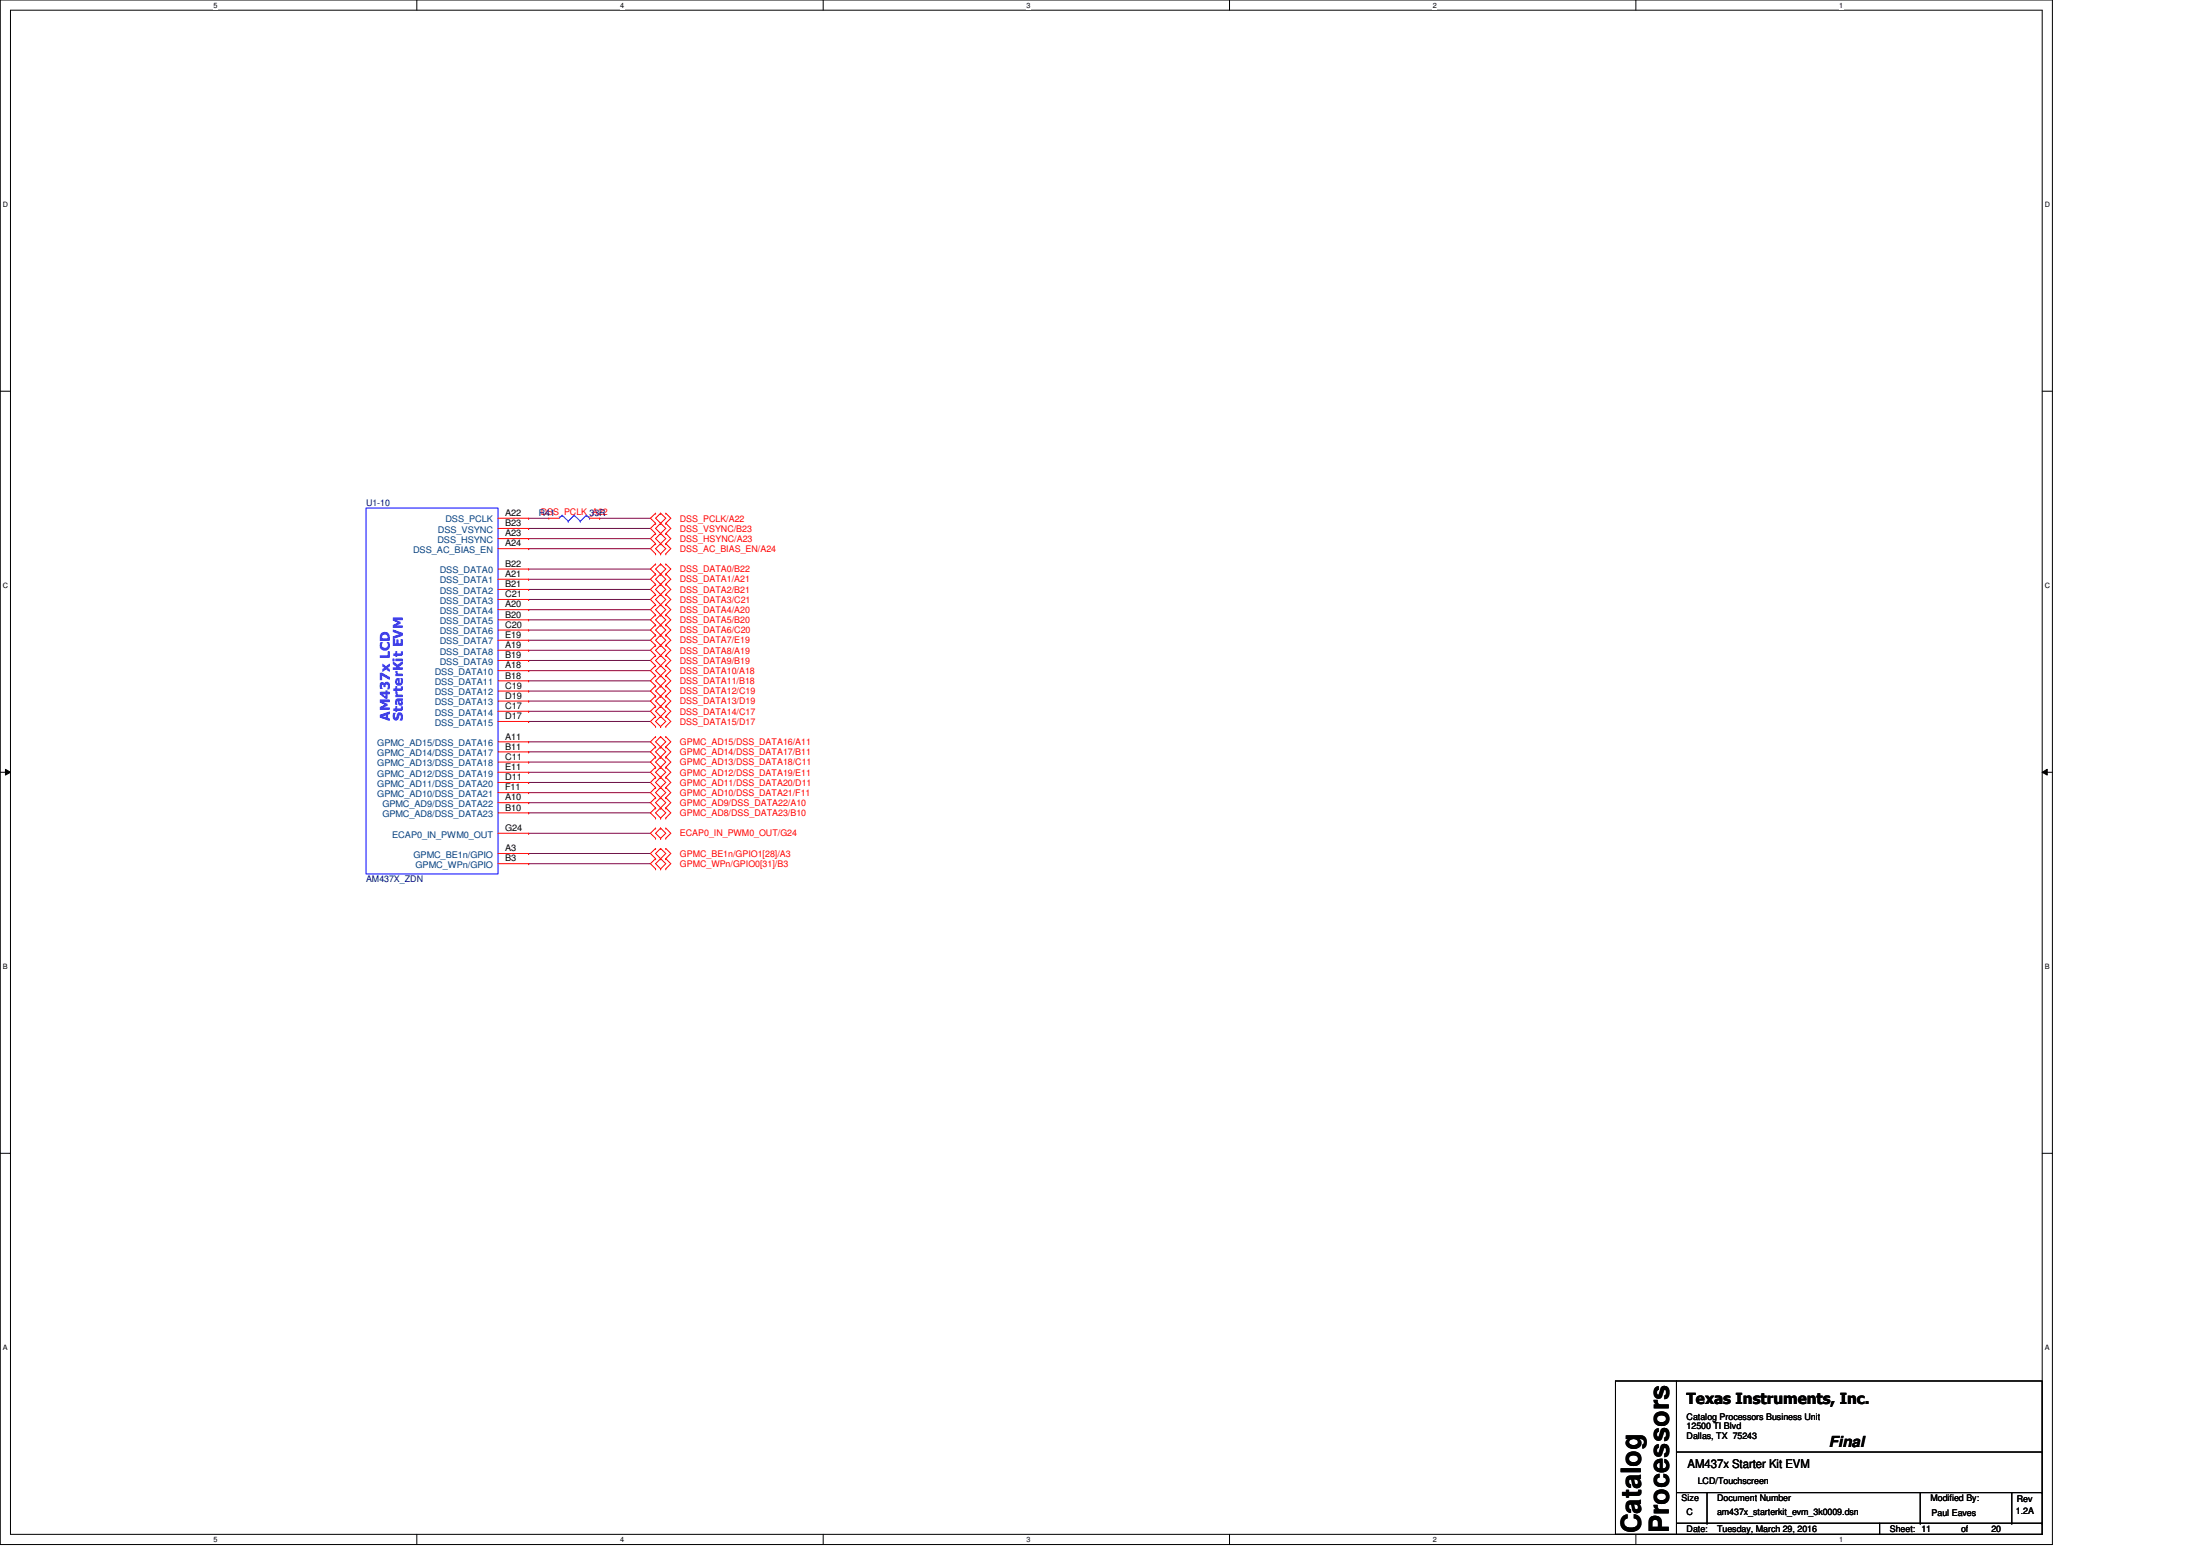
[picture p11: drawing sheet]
<svg xmlns="http://www.w3.org/2000/svg" width="297mm" height="210mm" viewBox="0 0 297 210" stroke-linecap="round" stroke-linejoin="round" font-family="sans-serif">
<path d="M0 0h277.1v208.5h-277.1zM1.4 1.4h274.3v205.7h-274.3z" fill="none" stroke="#000" stroke-width=".14"/>
<g fill="#fff">
<path d="M28.8 .1h.6v1.1h-.6z"/>
<path d="M28.8 207.3h.6v1.1h-.6z"/>
</g>
<path d="M56.3 0v1.4M56.3 207.1v1.4" fill="none" stroke="#000" stroke-width=".14"/>
<g fill="#fff">
<path d="M83.7 .1h.6v1.1h-.6z"/>
<path d="M83.7 207.3h.6v1.1h-.6z"/>
</g>
<path d="M111.1 0v1.4M111.1 207.1v1.4" fill="none" stroke="#000" stroke-width=".14"/>
<g fill="#fff">
<path d="M138.6 .1h.5v1.1h-.5z"/>
<path d="M138.6 207.3h.5v1.1h-.5z"/>
</g>
<path d="M166 0v1.4M166 207.1v1.4" fill="none" stroke="#000" stroke-width=".14"/>
<g fill="#fff">
<path d="M193.4 .1h.6v1.1h-.6z"/>
<path d="M193.4 207.3h.6v1.1h-.6z"/>
</g>
<path d="M220.9 0v1.4M220.9 207.1v1.4" fill="none" stroke="#000" stroke-width=".14"/>
<g fill="#fff">
<path d="M248.3 .1h.6v1.1h-.6z"/>
<path d="M248.3 207.3h.6v1.1h-.6z"/>
<path d="M.4 27.1h.7v1.1h-.7z"/>
<path d="M276.1 27.1h.7v1.1h-.7z"/>
<path d="M.4 78.5h.7v1.1h-.7z"/>
<path d="M276.1 78.5h.7v1.1h-.7z"/>
</g>
<path d="M0 52.8h1.4M275.7 52.8h1.4" fill="none" stroke="#000" stroke-width=".14"/>
<g fill="#fff">
<path d="M.4 130h.7v1.1h-.7z"/>
<path d="M276.1 130h.6v1.1h-.6z"/>
</g>
<path d="M0 104.2h1.4M.7 103.8l.7 .4-.7 .4zM275.7 104.2l.7-.4v.8zM275.7 104.2h1.4" fill="none" stroke="#000" stroke-width=".14"/>
<path d="M.7 103.8l.7 .4-.7 .4zM275.7 104.2l.7-.4v.8z" fill="#000"/>
<g fill="#fff">
<path d="M.4 181.4h.7v1.1h-.7z"/>
<path d="M276.1 181.4h.6v1.1h-.6z"/>
</g>
<g fill="none" stroke="#000" stroke-width=".14">
<path d="M0 155.7h1.4M275.7 155.7h1.4M218.1 186.4h57.6v20.7h-57.6zM226.4 186.4v20.6M226.4 196h49.3M275.7 196h.1M226.4 207h.1M226.4 201.5h49.3M226.4 205.6h49.3M230.5 205.6h.1M230.5 201.5v4.1M253.8 207h.1"/>
<path d="M253.8 205.6v1.4M259.3 205.6h.1M259.3 201.5v4.1M271.6 205.6h.1M271.6 201.5v4.1M275.7 201.5h.1M275.7 205.6h.1"/>
</g>
<g fill="none" stroke="#800040" stroke-width=".14">
<path d="M71.4 70h.1M71.4 71.3h.1M71.4 72.7h.1M71.4 74.1h.1M71.4 76.8h.1M71.4 78.2h.1M71.4 79.6h.1M71.4 70h2.7M71.4 71.3h16.4M71.4 72.7h16.4M71.4 74.1h16.4M71.4 76.8h16.4"/>
<path d="M71.4 78.2h16.4M71.4 79.6h16.4M81 70h.1M81 70h6.8M71.4 80.9h.1M71.4 82.3h.1M71.4 83.7h.1M71.4 85h.1M71.4 86.4h.1M71.4 87.8h.1M71.4 89.2h.1M71.4 90.5h.1"/>
<path d="M71.4 91.9h.1M71.4 93.3h.1M71.4 94.6h.1M71.4 96h.1M71.4 97.4h.1M71.4 80.9h16.4M71.4 82.3h16.4M71.4 83.7h16.4M71.4 85h16.4M71.4 86.4h16.4M71.4 87.8h16.4M71.4 89.2h16.4"/>
<path d="M71.4 90.5h16.4M71.4 91.9h16.4M71.4 93.3h16.4M71.4 94.6h16.4M71.4 96h16.4M71.4 97.4h16.4M71.4 100.1h.1M71.4 101.5h.1M71.4 102.9h.1M71.4 104.2h.1M71.4 105.6h.1M71.4 107h.1"/>
<path d="M71.4 108.4h.1M71.4 109.7h.1M71.4 112.5h.1M71.4 115.2h.1M71.4 116.6h.1M71.4 100.1h16.4M71.4 101.5h16.4M71.4 102.9h16.4M71.4 104.2h16.4M71.4 105.6h16.4M71.4 107h16.4M71.4 108.4h16.4"/>
<path d="M71.4 109.7h16.4M71.4 112.5h16.4M71.4 115.2h16.4M71.4 116.6h16.4"/>
</g>
<g fill="none" stroke="#f00" stroke-width=".14">
<path d="M67.2 70h4.2M67.2 71.3h4.2M67.2 72.7h4.2M67.2 74.1h4.2M67.2 76.8h4.2M67.2 78.2h4.2M67.2 79.6h4.2M71.4 70h.1M71.4 71.3h.1M71.4 72.7h.1M71.4 74.1h.1M71.4 76.8h.1"/>
<path d="M71.4 78.2h.1M71.4 79.6h.1M74.1 70h.1M74.1 70h1.4M79.6 70h1.4M81 70h.1M88.5 69.3h.1M88.5 70.6h.1M88.5 72h.1M88.5 73.4h.1M88.5 74.8h.1M88.5 76.1h.1"/>
<path d="M88.5 77.5h.1M88.5 78.9h.1M88.5 69.3l-.7 .7 .7 .6M88.5 72l-.7 .7 .7 .7M88.5 70.6l-.7 .7 .7 .7M88.5 73.4l-.7 .7 .7 .7M88.5 76.1l-.7 .7 .7 .7M88.5 78.9l-.7 .7 .7 .6M88.5 77.5l-.7 .7 .7 .7M89.2 70.6h.1M89.2 69.3h.1M89.2 72h.1"/>
<path d="M89.2 73.4h.1M89.2 74.8h.1M89.2 77.5h.1M89.2 76.1h.1M89.2 78.9h.1M89.2 69.3l-.7 .7 1.4 1.3-.7 .7M89.2 69.3l.7 .7-.7 .6M89.2 70.6l-.7 .7 1.4 1.4-.7 .7M89.2 72l-.7 .7 .7 .7M89.2 73.4l-.7 .7 .7 .7M89.2 73.4l.7 .7-.7 .7M89.2 76.1l-.7 .7 1.4 1.4-.7 .7"/>
<path d="M89.2 76.1l.7 .7-.7 .7M89.2 77.5l-.7 .7 1.4 1.4-.7 .6M89.2 78.9l-.7 .7 .7 .6M89.9 69.3h.1M89.9 70.6h.1M89.9 72h.1M89.9 73.4h.1M89.9 74.8h.1M89.9 76.1h.1M89.9 77.5h.1M89.9 78.9h.1M89.9 69.3l.7 .7-.7 .6"/>
<path d="M89.9 70.6l.7 .7-.7 .7M89.9 72l.7 .7-.7 .7M89.9 76.1l.7 .7-.7 .7M89.9 73.4l.7 .7-.7 .7M89.9 77.5l.7 .7-.7 .7M89.9 78.9l.7 .7-.7 .6M67.2 80.9h4.2M67.2 82.3h4.2M67.2 83.7h4.2M67.2 85h4.2M67.2 86.4h4.2M67.2 87.8h4.2"/>
<path d="M67.2 89.2h4.2M67.2 90.5h4.2M67.2 91.9h4.2M67.2 93.3h4.2M67.2 94.6h4.2M67.2 96h4.2M67.2 97.4h4.2M71.4 80.9h.1M71.4 82.3h.1M71.4 83.7h.1M71.4 85h.1M71.4 86.4h.1"/>
<path d="M71.4 87.8h.1M71.4 89.2h.1M71.4 90.5h.1M71.4 91.9h.1M71.4 93.3h.1M71.4 94.6h.1M71.4 96h.1M71.4 97.4h.1M88.5 80.2h.1M88.5 81.6h.1M88.5 83h.1M88.5 84.3h.1"/>
<path d="M88.5 85.7h.1M88.5 87.1h.1M88.5 88.5h.1M88.5 89.9h.1M88.5 91.2h.1M88.5 92.6h.1M88.5 94h.1M88.5 95.3h.1M88.5 96.7h.1M88.5 98.1h.1M88.5 99.4h.1M88.5 80.2l-.7 .7 .7 .7"/>
<path d="M88.5 81.6l-.7 .7 .7 .7M88.5 83l-.7 .7 .7 .6M88.5 85.7l-.7 .7 .7 .7M88.5 84.3l-.7 .7 .7 .7M88.5 87.1l-.7 .7 .7 .7M88.5 88.5l-.7 .7 .7 .7M88.5 89.9l-.7 .6 .7 .7M88.5 92.6l-.7 .7 .7 .7M88.5 91.2l-.7 .7 .7 .7M88.5 94l-.7 .6 .7 .7M88.5 95.3l-.7 .7 .7 .7M88.5 96.7l-.7 .7 .7 .7"/>
<path d="M88.5 99.4l-.7 .7 .7 .7M89.2 80.2h.1M89.2 81.6h.1M89.2 83h.1M89.2 84.3h.1M89.2 85.7h.1M89.2 87.1h.1M89.2 88.5h.1M89.2 89.9h.1M89.2 91.2h.1M89.2 92.6h.1M89.2 94h.1"/>
<path d="M89.2 95.3h.1M89.2 96.7h.1M89.2 98.1h.1M89.2 99.4h.1M89.2 80.2l-.7 .7 .7 .7M89.2 80.2l.7 .7-1.4 1.4 .7 .7M89.2 81.6l.7 .7-1.4 1.4 1.4 1.3-.7 .7M89.2 83l.7 .7-.7 .6M89.2 84.3l-.7 .7 1.4 1.4-.7 .7M89.2 85.7l-.7 .7 .7 .7M89.2 87.1l-.7 .7 .7 .7M89.2 87.1l.7 .7-1.4 1.4 .7 .7"/>
<path d="M89.2 88.5l.7 .7-1.4 1.3 1.4 1.4-.7 .7M89.2 89.9l.7 .6-.7 .7M89.2 91.2l-.7 .7 1.4 1.4-.7 .7M89.2 92.6l-.7 .7 .7 .7M89.2 94l-.7 .6 .7 .7M89.2 94l.7 .6-1.4 1.4 .7 .7M89.2 95.3l.7 .7-1.4 1.4 .7 .7M89.2 96.7l.7 .7-.7 .7M89.2 99.4l-.7 .7 .7 .7M89.2 99.4l.7 .7-.7 .7M89.9 80.2h.1M89.9 81.6h.1"/>
<path d="M89.9 83h.1M89.9 84.3h.1M89.9 85.7h.1M89.9 87.1h.1M89.9 88.5h.1M89.9 89.9h.1M89.9 91.2h.1M89.9 92.6h.1M89.9 94h.1M89.9 95.3h.1M89.9 96.7h.1M89.9 98.1h.1"/>
<path d="M89.9 99.4h.1M89.9 80.2l.7 .7-.7 .7M89.9 81.6l.7 .7-.7 .7M89.9 83l.7 .7-.7 .6M89.9 84.3l.7 .7-.7 .7M89.9 85.7l.7 .7-.7 .7M89.9 89.9l.7 .6-.7 .7M89.9 87.1l.7 .7-.7 .7M89.9 88.5l.7 .7-.7 .7M89.9 91.2l.7 .7-.7 .7M89.9 92.6l.7 .7-.7 .7M89.9 96.7l.7 .7-.7 .7"/>
<path d="M89.9 94l.7 .6-.7 .7M89.9 95.3l.7 .7-.7 .7M89.9 99.4l.7 .7-.7 .7M67.2 100.1h4.2M67.2 101.5h4.2M67.2 102.9h4.2M67.2 104.2h4.2M67.2 105.6h4.2M67.2 107h4.2M67.2 108.4h4.2M67.2 109.7h4.2M67.2 112.5h4.2"/>
<path d="M67.2 115.2h4.2M67.2 116.6h4.2M71.4 100.1h.1M71.4 101.5h.1M71.4 102.9h.1M71.4 104.2h.1M71.4 105.6h.1M71.4 107h.1M71.4 108.4h.1M71.4 109.7h.1M71.4 112.5h.1M71.4 115.2h.1"/>
<path d="M71.4 116.6h.1M88.5 100.8h.1M88.5 102.2h.1M88.5 103.6h.1M88.5 104.9h.1M88.5 106.3h.1M88.5 107.7h.1M88.5 109.1h.1M88.5 110.4h.1M88.5 111.8h.1M88.5 113.2h.1M88.5 114.5h.1"/>
<path d="M88.5 115.9h.1M88.5 117.3h.1M88.5 100.8l-.7 .7 .7 .7M88.5 102.2l-.7 .7 .7 .7M88.5 103.6l-.7 .6 .7 .7M88.5 106.3l-.7 .7 .7 .7M88.5 104.9l-.7 .7 .7 .7M88.5 107.7l-.7 .7 .7 .7M88.5 109.1l-.7 .6 .7 .7M88.5 111.8l-.7 .7 .7 .7M88.5 114.5l-.7 .7 .7 .7M88.5 115.9l-.7 .7 .7 .7"/>
<path d="M89.2 100.8h.1M89.2 102.2h.1M89.2 103.6h.1M89.2 104.9h.1M89.2 106.3h.1M89.2 107.7h.1M89.2 109.1h.1M89.2 110.4h.1M89.2 113.2h.1M89.2 111.8h.1M89.2 115.9h.1M89.2 114.5h.1"/>
<path d="M89.2 117.3h.1M89.2 100.8l-.7 .7 .7 .7M89.2 100.8l.7 .7-1.4 1.4 .7 .7M89.2 102.2l.7 .7-1.4 1.3 1.4 1.4-.7 .7M89.2 103.6l.7 .6-.7 .7M89.2 104.9l-.7 .7 1.4 1.4-.7 .7M89.2 106.3l-.7 .7 .7 .7M89.2 107.7l-.7 .7 .7 .7M89.2 107.7l.7 .7-1.4 1.3 .7 .7M89.2 109.1l.7 .6-.7 .7M89.2 111.8l-.7 .7 .7 .7M89.2 111.8l.7 .7-.7 .7"/>
<path d="M89.2 114.5l-.7 .7 .7 .7M89.2 114.5l.7 .7-1.4 1.4 .7 .7M89.2 115.9l.7 .7-.7 .7M89.9 100.8h.1M89.9 102.2h.1M89.9 103.6h.1M89.9 104.9h.1M89.9 106.3h.1M89.9 107.7h.1M89.9 109.1h.1M89.9 110.4h.1M89.9 111.8h.1"/>
<path d="M89.9 113.2h.1M89.9 114.5h.1M89.9 115.9h.1M89.9 117.3h.1M89.9 103.6l.7 .6-.7 .7M89.9 100.8l.7 .7-.7 .7M89.9 102.2l.7 .7-.7 .7M89.9 104.9l.7 .7-.7 .7M89.9 106.3l.7 .7-.7 .7M89.9 107.7l.7 .7-.7 .7M89.9 109.1l.7 .6-.7 .7M89.9 111.8l.7 .7-.7 .7"/>
<path d="M89.9 114.5l.7 .7-.7 .7M89.9 115.9l.7 .7-.7 .7"/>
</g>
<g fill="none" stroke="#00f" stroke-width=".14">
<path d="M49.4 68.6h17.8v49.4h-17.8zM75.9 69.6h.1M75.9 69.6l.8 .8M75.9 69.6l-.4 .4M76.7 70.4h.1M77.5 69.6h.1M77.5 69.6l-.8 .8M77.5 69.6l.9 .8M78.4 70.4h.1M79.2 69.6h.1M79.2 69.6l-.8 .8M79.2 69.6l.4 .4"/>
<path d="M79.6 70h.1"/>
</g>
<g font-size="3.7">
<text x="221.5" y="207" transform="rotate(-90 221.5 207)">Catalog</text>
<text x="225.3" y="207" transform="rotate(-90 225.3 207)">Processors</text>
</g>
<g font-size="2.1">
<text x="227.7" y="189.5">Texas Instruments, Inc.</text>
<text x="246.9" y="195.3">Final</text>
</g>
<g font-size="1.8" fill="#00f">
<text x="52.6" y="97.3" transform="rotate(-90 52.6 97.3)">AM437x LCD</text>
<text x="54.4" y="97.3" transform="rotate(-90 54.4 97.3)">StarterKit EVM</text>
</g>
<text font-size="1.6" x="227.9" y="198.2">AM437x Starter Kit EVM</text>
<g font-size="1.2" fill="#000080">
<text x="49.4" y="68.3">U1-10</text>
<text x="72.7" y="69.7">R41</text>
<text x="79.6" y="69.7">33R</text>
<text x="49.4" y="119.1">AM437X_ZDN</text>
</g>
<g font-size="1.2" fill="#004080">
<text x="59.1" y="71.9">DSS_VSYNC</text>
<text x="60.1" y="70.5">DSS_PCLK</text>
<text x="55.8" y="74.6">DSS_AC_BIAS_EN</text>
<text x="59.1" y="73.3">DSS_HSYNC</text>
<text x="59.4" y="77.4">DSS_DATA0</text>
<text x="59.4" y="78.8">DSS_DATA1</text>
<text x="59.4" y="80.1">DSS_DATA2</text>
<text x="59.4" y="81.5">DSS_DATA3</text>
<text x="59.4" y="82.9">DSS_DATA4</text>
<text x="59.4" y="84.2">DSS_DATA5</text>
<text x="59.4" y="85.6">DSS_DATA6</text>
<text x="59.4" y="87">DSS_DATA7</text>
<text x="59.4" y="88.3">DSS_DATA8</text>
<text x="59.4" y="89.7">DSS_DATA9</text>
<text x="58.7" y="91.1">DSS_DATA10</text>
<text x="58.7" y="92.5">DSS_DATA11</text>
<text x="58.7" y="93.9">DSS_DATA12</text>
<text x="58.7" y="95.2">DSS_DATA13</text>
<text x="50.9" y="100.7">GPMC_AD15/DSS_DATA16</text>
<text x="58.7" y="96.6">DSS_DATA14</text>
<text x="58.7" y="98">DSS_DATA15</text>
<text x="50.9" y="102.1">GPMC_AD14/DSS_DATA17</text>
<text x="50.9" y="103.4">GPMC_AD13/DSS_DATA18</text>
<text x="50.9" y="104.8">GPMC_AD12/DSS_DATA19</text>
<text x="50.9" y="106.2">GPMC_AD11/DSS_DATA20</text>
<text x="50.9" y="107.6">GPMC_AD10/DSS_DATA21</text>
<text x="51.6" y="108.9">GPMC_AD9/DSS_DATA22</text>
<text x="51.6" y="110.3">GPMC_AD8/DSS_DATA23</text>
<text x="53" y="113.1">ECAP0_IN_PWM0_OUT</text>
<text x="55.8" y="115.8">GPMC_BE1n/GPIO</text>
<text x="56.1" y="117.2">GPMC_WPn/GPIO</text>
</g>
<g font-size="1.2">
<text x="68.2" y="69.7">A22</text>
<text x="68.2" y="71">B23</text>
<text x="68.2" y="72.4">A23</text>
<text x="68.2" y="73.8">A24</text>
<text x="68.2" y="76.5">B22</text>
<text x="68.2" y="77.9">A21</text>
<text x="68.2" y="79.3">B21</text>
<text x="68.2" y="80.6">C21</text>
<text x="68.2" y="82">A20</text>
<text x="68.2" y="83.4">B20</text>
<text x="68.2" y="84.8">C20</text>
<text x="68.2" y="86.1">E19</text>
<text x="68.2" y="87.5">A19</text>
<text x="68.2" y="88.9">B19</text>
<text x="68.2" y="90.2">A18</text>
<text x="68.2" y="91.6">B18</text>
<text x="68.2" y="93">C19</text>
<text x="68.2" y="94.3">D19</text>
<text x="68.2" y="95.7">C17</text>
<text x="68.2" y="97.1">D17</text>
<text x="68.2" y="99.8">A11</text>
<text x="68.2" y="101.2">B11</text>
<text x="68.2" y="102.6">C11</text>
<text x="68.2" y="103.9">E11</text>
<text x="68.2" y="105.3">D11</text>
<text x="68.2" y="106.7">F11</text>
<text x="68.2" y="108.1">A10</text>
<text x="68.2" y="109.4">B10</text>
<text x="68.2" y="112.2">G24</text>
<text x="68.2" y="114.9">A3</text>
<text x="68.2" y="116.3">B3</text>
<text x="227.7" y="191.6">Catalog Processors Business Unit</text>
<text x="227.7" y="192.9">12500 TI Blvd</text>
<text x="227.7" y="194.2">Dallas, TX 75243</text>
<text x="227.1" y="202.6">Size</text>
<text x="229.2" y="200.3">LCD/Touchscreen</text>
<text x="231.8" y="202.6">Document Number</text>
<text x="260.6" y="202.6">Modified By:</text>
<text x="272.3" y="202.8">Rev</text>
<text x="227.7" y="206.7">Date:</text>
<text x="227.7" y="204.5">C</text>
<text x="231.8" y="206.9">Tuesday, March 29, 2016</text>
<text x="231.8" y="204.5">am437x_starterkit_evm_3k0009.dsn</text>
<text x="255.2" y="206.7">Sheet: 11</text>
<text x="260.8" y="204.7">Paul Eaves</text>
<text x="264.8" y="206.7">of</text>
<text x="268.9" y="206.9">20</text>
<text x="272.2" y="204.4">1.2A</text>
</g>
<g font-size="1.2" fill="#f00">
<text x="73" y="69.6">DSS_PCLK_A22</text>
<text x="91.8" y="70.4">DSS_PCLK/A22</text>
<text x="91.8" y="71.8">DSS_VSYNC/B23</text>
<text x="91.8" y="73.1">DSS_HSYNC/A23</text>
<text x="91.8" y="74.5">DSS_AC_BIAS_EN/A24</text>
<text x="91.8" y="77.3">DSS_DATA0/B22</text>
<text x="91.8" y="78.6">DSS_DATA1/A21</text>
<text x="91.8" y="80">DSS_DATA2/B21</text>
<text x="91.8" y="81.4">DSS_DATA3/C21</text>
<text x="91.8" y="82.7">DSS_DATA4/A20</text>
<text x="91.8" y="84.1">DSS_DATA5/B20</text>
<text x="91.8" y="85.5">DSS_DATA6/C20</text>
<text x="91.8" y="86.8">DSS_DATA7/E19</text>
<text x="91.8" y="88.2">DSS_DATA8/A19</text>
<text x="91.8" y="89.6">DSS_DATA9/B19</text>
<text x="91.8" y="91">DSS_DATA10/A18</text>
<text x="91.8" y="92.3">DSS_DATA11/B18</text>
<text x="91.8" y="93.7">DSS_DATA12/C19</text>
<text x="91.8" y="95.1">DSS_DATA13/D19</text>
<text x="91.8" y="96.5">DSS_DATA14/C17</text>
<text x="91.8" y="97.8">DSS_DATA15/D17</text>
<text x="91.8" y="100.6">GPMC_AD15/DSS_DATA16/A11</text>
<text x="91.8" y="101.9">GPMC_AD14/DSS_DATA17/B11</text>
<text x="91.8" y="103.3">GPMC_AD13/DSS_DATA18/C11</text>
<text x="91.8" y="104.7">GPMC_AD12/DSS_DATA19/E11</text>
<text x="91.8" y="106">GPMC_AD11/DSS_DATA20/D11</text>
<text x="91.8" y="107.4">GPMC_AD10/DSS_DATA21/F11</text>
<text x="91.8" y="108.8">GPMC_AD9/DSS_DATA22/A10</text>
<text x="91.8" y="110.2">GPMC_AD8/DSS_DATA23/B10</text>
<text x="91.8" y="112.9">ECAP0_IN_PWM0_OUT/G24</text>
<text x="91.8" y="115.7">GPMC_BE1n/GPIO1[28]/A3</text>
<text x="91.8" y="117">GPMC_WPn/GPIO0[31]/B3</text>
</g>
<g font-size="1">
<text x="28.8" y="1">5</text>
<text x="83.7" y="1">4</text>
<text x="138.6" y="1">3</text>
<text x="193.4" y="1">2</text>
<text x="248.3" y="1">1</text>
<text x=".4" y="28">D</text>
<text x="276.1" y="28">D</text>
<text x=".4" y="79.4">C</text>
<text x="276.1" y="79.4">C</text>
<text x=".4" y="130.9">B</text>
<text x="276.1" y="130.9">B</text>
<text x=".4" y="182.3">A</text>
<text x="276.1" y="182.3">A</text>
<text x="28.8" y="208.2">5</text>
<text x="83.7" y="208.2">4</text>
<text x="138.6" y="208.2">3</text>
<text x="193.4" y="208.2">2</text>
<text x="248.3" y="208.2">1</text>
</g>
</svg>
